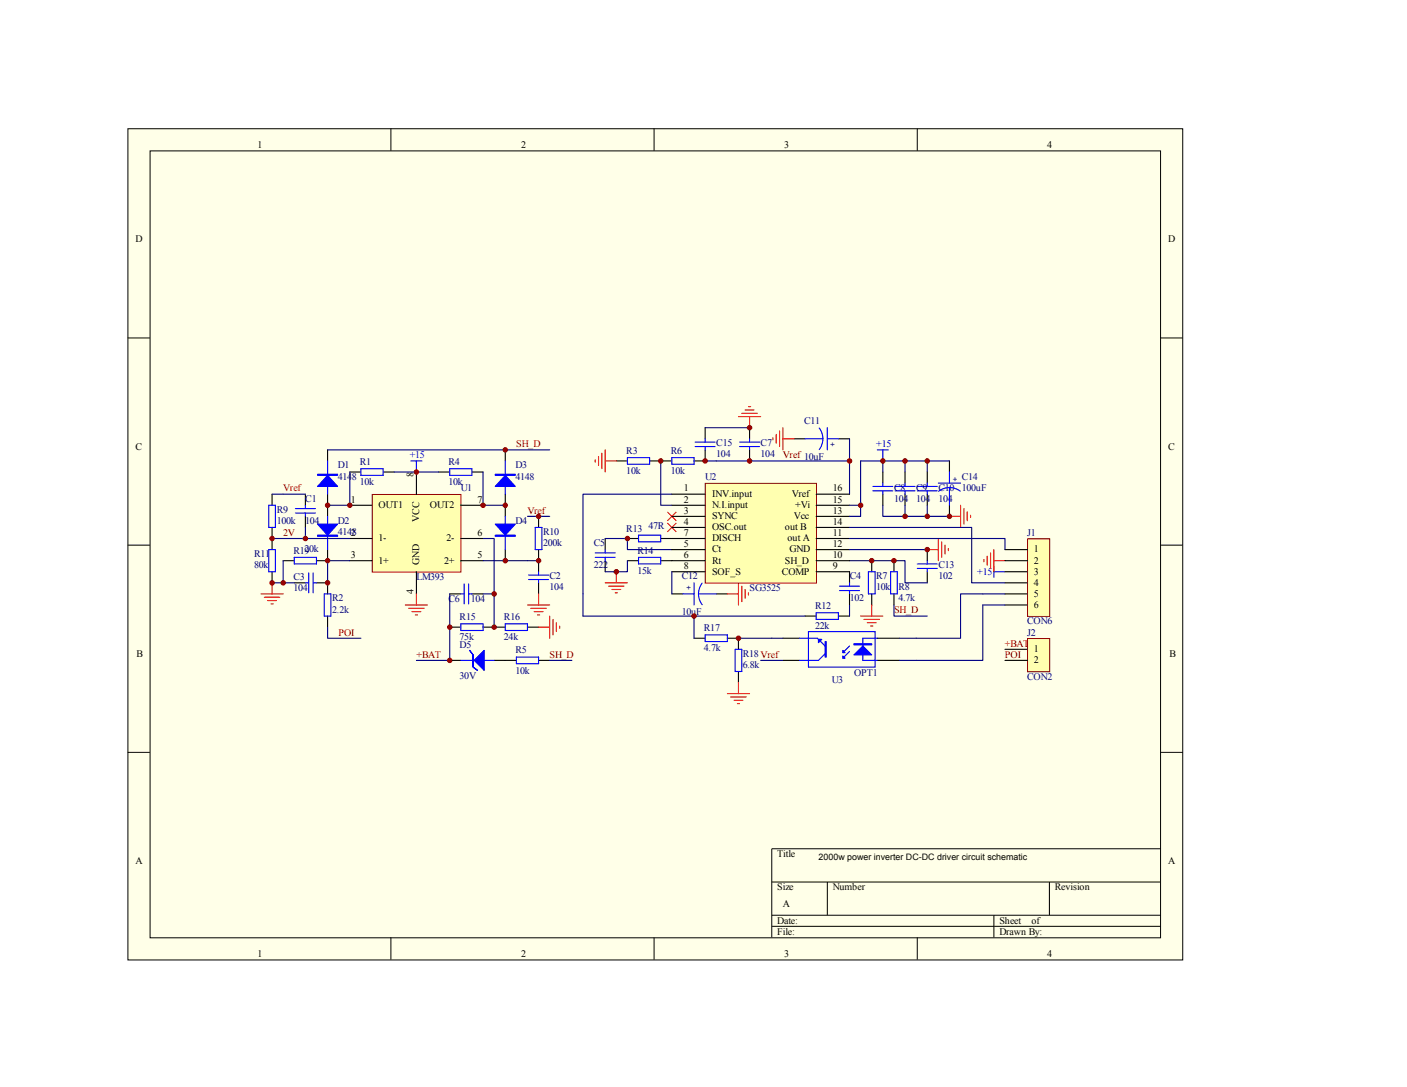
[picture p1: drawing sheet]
<svg xmlns="http://www.w3.org/2000/svg" width="279mm" height="216mm" viewBox="0 0 279 216" stroke-linecap="round" stroke-linejoin="round" font-family="sans-serif">
<path d="M25.4 25.6h209.5v165.1h-209.5z" fill="#ffffe8"/>
<g fill="none" stroke="#000" stroke-width=".2">
<path d="M25.4 25.6h209.5v165.1h-209.5zM29.8 30h200.7v156.3h-200.7zM77.6 25.5v4.4M129.9 25.5v4.4M182.1 25.5v4.4M25.4 67.1h4.4M230.4 67.1h4.5M25.4 108.3h4.4M230.4 108.3h4.5M25.4 149.4h4.4M230.4 149.4h4.5M153.3 175.2h77.1"/>
<path d="M164.3 175.2v6.6M208.4 175.2v6.6M230.4 168.6h-77.1v17.6M77.6 186.2v4.4M129.9 186.2v4.4M153.3 181.8h77.1M153.3 184h77.1M182.1 186.2v4.4M197.4 181.8v4.4"/>
</g>
<g fill="none" stroke="#000" stroke-width=".22">
<path d="M122.4 91.6h2.2M129 91.6h4.4M137.8 91.6h2.2M120.2 107v2.2M120.2 111.4v2.2M124.6 111.4h2.2M124.6 107h2.2M131.2 111.4h2.2M131.2 107h2.2M133.4 118h2.2M142.2 118h2.2M168.7 113.6v2.2"/>
<path d="M168.7 118v2.2M173.1 111.4v2.2M173.1 118v2.2M137.8 126.8h2.2M144.4 126.8h2.2v2.2M146.6 133.4v2.2M159.9 122.4h2.2M166.5 122.4h2.2"/>
</g>
<g fill="none" stroke="#00f" stroke-width=".22">
<path d="M124.6 90.9h4.4v1.3h-4.4zM133.4 90.9h4.4v1.3h-4.4zM118.2 110.7h4M118.2 109.8h4M120.2 109.2v.6M120.2 110.7v.7M126.8 106.3h4.4v1.3h-4.4zM126.8 110.7h4.4v1.3h-4.4zM135.6 118h2.2M137.8 115.8v4.4M138.7 118l.1 .9 .6 1.2M138.7 118h3.5"/>
<path d="M139.4 115.8l-.6 1.3-.1 .9M166.7 117.3h4M166.7 116.4h4M168.7 115.8v.6M168.7 117.3v.7M172.4 113.6h1.4v4.4h-1.4zM140 126.1h4.4v1.3h-4.4zM146 129h1.3v4.4h-1.3zM162.1 121.7h4.4v1.3h-4.4z"/>
</g>
<path d="M131.2 91.6v8.8h2.2M133.4 98.2h-17.6v19.8M140 91.6h28.7v6.6M120.2 107h4.4v2.2h8.8M124.6 111.4v2.2h-4.4M168.7 111.4h8.8" fill="none" stroke="#000080" stroke-width=".22"/>
<g fill="none" stroke="#f00" stroke-width=".22">
<path d="M118.2 91.3v.5M118.9 90.7v1.7M119.5 90v3.1M120.2 89.4v4.4M120.2 91.6h2.2M120.2 115.8h4.4M120.8 116.4h3.1M121.5 117.1h1.8M122.2 117.7h.4M122.4 113.6v2.2M144.4 118h2.2M146.6 115.8v4.4"/>
<path d="M147.3 116.4v3.1M148 117.1v1.7M148.6 117.7v.5M144.4 137.8h4.4M145.1 138.4h3.1M145.8 139.1h1.7M146.4 139.8h.5M146.6 135.6v2.2M170.9 122.4h4.4M171.6 123h3.1M172.2 123.7h1.8M172.9 124.3h.4"/>
<path d="M173.1 120.2v2.2"/>
</g>
<path d="M132.5 101.7l1.8 1.7M132.5 103.9l1.8 1.7M134.3 101.7l-1.8 1.7M134.3 103.9l-1.8 1.7" fill="none" stroke="#f00" stroke-width=".2"/>
<path d="M140.1 96.1h22v19.7h-22z" fill="#ffffb0"/>
<path d="M140 96h22.1v19.8h-22.1z" fill="none" stroke="#800000" stroke-width=".2"/>
<g fill="none" stroke="#000" stroke-width=".22">
<path d="M133.4 98.2h6.6M162.1 98.2h6.6M184.1 93.8v2.2M184.1 98.2v2.2M133.4 100.4h6.6M133.4 102.6h6.6M133.4 104.8h6.6M133.4 109.2h6.6M133.4 111.4h6.6M133.4 107h6.6M133.4 113.6h6.6M162.1 100.4h6.6"/>
<path d="M162.1 102.6h6.6M162.1 104.8h6.6M162.1 109.2h6.6M162.1 111.4h6.6M162.1 107h6.6M162.1 113.6h6.6"/>
</g>
<path d="M168.7 100.4h2.2v2.2h-2.2M168.7 109.2h11" fill="none" stroke="#000080" stroke-width=".22"/>
<path d="M184.1 109.2h2.2M186.3 107v4.4M187 107.6v3.1M187.7 108.3v1.7M188.3 108.9v.5" fill="none" stroke="#f00" stroke-width=".22"/>
<path d="M182.1 96.6h4M182.1 97.5h4M184.1 96v.6M184.1 97.5v.7" fill="none" stroke="#00f" stroke-width=".22"/>
<path d="M74 98.3h17.5v15.3h-17.5z" fill="#ffffb0"/>
<path d="M73.9 98.2h17.6v15.4h-17.6z" fill="none" stroke="#800000" stroke-width=".2"/>
<g fill="none" stroke="#000" stroke-width=".22">
<path d="M54 98.2v2.2M60.6 98.2v2.2M65.1 89.4v2.2M65.1 98.2v4.4M69.5 93.8h2.2M76.1 93.8h2.2M82.7 93.8v4.4M87.1 93.8h2.2M93.7 93.8h2.2M100.3 89.4v2.2M100.3 98.2v4.4M148.8 85v2.2"/>
<path d="M148.8 89.4v2.2M157.7 87.2h2.2M166.5 87.2h2.2M175.3 93.8v2.2M175.3 98.2v2.2M179.7 93.8v2.2M179.7 98.2v2.2M188.5 91.6v2.2M54 104.8v4.4M54 113.6v2.2M58.4 115.8h2.2M60.6 102.6v2.2"/>
<path d="M62.8 115.8h2.3v2.2M65.1 109.2v2.2M69.5 100.4h4.4M69.5 107h4.4M69.5 111.4h4.4M82.7 113.6v4.4M89.3 118h2.2M91.5 100.4h4.4M91.5 107h4.4M91.5 111.4h4.4M93.7 118h2.2M100.3 109.2v2.2"/>
<path d="M106.9 102.6v2.2M106.9 109.2v4.4M106.9 115.8v2.2M177.5 111.4v2.2M177.5 118v2.2M184.1 109.2v2.2M184.1 113.6v2.2M188.5 100.4v2.2M65.1 122.4v2.2M89.3 124.6h2.2M89.3 131.2h2.2M95.9 124.6h4.4"/>
<path d="M98.1 131.2h4.4M104.7 124.6h2.2M106.9 131.2h2.3"/>
</g>
<g fill="none" stroke="#00f" stroke-width=".22">
<path d="M65.1 91.6v6.6M71.7 93.1h4.4v1.3h-4.4zM81.6 91.6h2.2M82.7 91.6v2.2M89.3 93.1h4.4v1.3h-4.4zM100.3 91.6v6.6M146.9 88.7h3.9M146.9 87.8h3.9M148.8 87.2v.6M148.8 88.7v.7M159.9 87.2h3.5M162.7 85a3.5 3.5 0 0 1 0 4.3"/>
<path d="M164.3 85v4.4M164.3 87.2h2.2M173.3 97.5h4M173.3 96.6h4M174.2 89.4h2.2M175.3 89.4v2.2M175.3 96v.6M175.3 97.5v.7M177.7 97.5h4M177.7 96.6h4M179.7 96v.6M179.7 97.5v.7"/>
<path d="M186.3 96h4.4M188.5 96.8l1 .2 1.2 .6M188.5 96.8l-.9 .2-1.2 .6M188.5 93.8v2.2M188.5 96.8v3.6M53.4 109.2h1.3v4.4h-1.3zM53.4 100.4h1.3v4.4h-1.3zM58.7 101.9h3.9M58.7 101h3.9M60.6 115.8h.7M60.6 100.4v.6M60.6 101.9v.7"/>
<path d="M61.3 113.8v3.9M62.2 115.8h.6M62.2 113.8v3.9M64.4 118h1.3v4.4h-1.3zM65.1 102.6v6.6M91.5 118h.7M92.2 116v3.9M93.1 118h.6M93.1 116v3.9M100.3 102.6v6.6M105 114.2h3.9M105 115.1h3.9"/>
<path d="M106.3 104.8h1.3v4.4h-1.3zM106.9 113.6v.6M106.9 115.1v.7M176.9 113.6h1.3v4.4h-1.3zM182.1 112h4M182.1 112.9h4M184.1 111.4v.6M184.1 112.9v.7M197.4 112.5v2.2M197.4 113.6h2.2M91.5 123.9h4.4v1.3h-4.4zM91.5 131.2h6.6"/>
<path d="M100.3 123.9h4.4v1.3h-4.4zM102.5 130.5h4.4v1.3h-4.4z"/>
</g>
<g fill="#00f" stroke="#00f" stroke-width=".22">
<path d="M98.4 104.1h3.9l-2 2.2z"/>
<path d="M63.1 104.1h3.9l-1.9 2.2z"/>
<path d="M65.1 94.4l1.9 2.2h-3.9z"/>
<path d="M94.2 131.2l1.9-2v3.9z"/>
<path d="M100.3 94.4l2 2.2h-3.9z"/>
<path d="M98.4 106.3h3.9v.2h-3.9z" fill-rule="evenodd"/>
<path d="M63.1 106.3h3.9v.2h-3.9z" fill-rule="evenodd"/>
<path d="M63.1 94.2h3.9v.2h-3.9z" fill-rule="evenodd"/>
<path d="M93.3 129.2l.6 .9v2.4l.9 .6-.9-.6v-2.4z" fill-rule="evenodd"/>
<path d="M98.4 94.2h3.9v.2h-3.9z" fill-rule="evenodd"/>
</g>
<g fill="none" stroke="#f00" stroke-width=".22">
<path d="M146.6 82.8h4.5M147.3 82.1h3.1M148 81.4h1.7M148.6 80.8h.5M148.8 82.8v2.2M153.5 86.9v.5M154.1 86.3v1.7M154.8 85.6v3.1M155.5 85v4.4M155.5 87.2h2.2M51.8 118h4.4M52.5 118.6h3.1"/>
<path d="M53.1 119.3h1.8M53.8 119.9h.4M54 115.8v2.2M82.7 118v2.2M188.5 102.6h2.2M190.7 100.4v4.4M191.4 101v3.1M192.1 101.7v1.7M192.7 102.3v.5M195.4 111.1v.5M196 110.5v1.7M196.7 109.8v3.1"/>
<path d="M197.4 109.2v4.4M197.4 111.4h2.2M80.5 120.2h4.4M81.1 120.8h3.1M81.8 121.5h1.8M82.5 122.1h.4M106.9 124.6h2.3M109.2 122.4v4.4M109.8 123v3.1M110.5 123.7v1.7M111.1 124.3v.5"/>
</g>
<g fill="none" stroke="#000080" stroke-width=".22">
<path d="M56.2 98.2h4.4M65.1 89.4h44.1M69.5 93.8v6.6h-4.4M78.3 93.8h8.8M95.9 93.8v6.6h4.4M168.7 87.2v4.4M175.3 91.6v2.2M179.7 91.6v2.2M184.1 91.6v2.2M188.5 91.6h-17.6v8.8M56.2 107h13.3M69.5 111.4h-4.4v4.4"/>
<path d="M95.9 107h2.2v17.6M95.9 111.4h11M104.7 102.6h4.5M115.8 118v4.4h44.1M133.4 113.6v4.4M168.7 107h22M168.7 104.8h22M175.3 100.4v2.2h13.2M179.7 100.4v2.2M184.1 100.4v2.2M195.2 118h-4.5v8.8h-8.8M65.1 124.6v2.2h6.6"/>
<path d="M89.3 124.6v6.6h-6.6M109.2 131.2h4.4M137.8 122.4v4.4M146.6 126.8h6.7M151.1 131.2h2.2M168.7 120.2v2.2M177.5 120.2v2.2h6.6M195.2 120.2v11h-13.3"/>
</g>
<g fill="#800000" stroke="#800000" stroke-width=".2">
<circle cx="122.4" cy="113.6" r=".44"/>
<circle cx="137.8" cy="122.4" r=".44"/>
<circle cx="168.7" cy="91.6" r=".44"/>
<circle cx="170.9" cy="100.4" r=".44"/>
<circle cx="124.6" cy="107" r=".44"/>
<circle cx="173.1" cy="111.4" r=".44"/>
<circle cx="131.2" cy="91.6" r=".44"/>
<circle cx="69.5" cy="100.4" r=".44"/>
<circle cx="95.9" cy="100.4" r=".44"/>
<circle cx="82.7" cy="93.8" r=".44"/>
<circle cx="98.1" cy="124.6" r=".44"/>
<circle cx="100.3" cy="111.4" r=".44"/>
<circle cx="107" cy="102.6" r=".44"/>
<circle cx="106.9" cy="111.4" r=".44"/>
<circle cx="100.3" cy="100.4" r=".44"/>
<circle cx="100.3" cy="89.4" r=".44"/>
<circle cx="65.1" cy="100.4" r=".44"/>
<circle cx="89.3" cy="131.2" r=".44"/>
<circle cx="188.5" cy="102.6" r=".44"/>
<circle cx="179.7" cy="102.6" r=".44"/>
<circle cx="184.1" cy="102.6" r=".44"/>
<circle cx="175.3" cy="91.6" r=".44"/>
<circle cx="179.7" cy="91.6" r=".44"/>
<circle cx="184.1" cy="91.6" r=".44"/>
</g>
<path d="M204.1 107.1h4.3v15.3h-4.3z" fill="#ffffb0"/>
<path d="M204 107h4.4v15.4h-4.4z" fill="none" stroke="#800000" stroke-width=".2"/>
<path d="M199.6 109.2h4.4M199.6 111.4h4.4M199.6 113.6h4.4M199.6 115.8h4.4M199.6 118h4.4M199.6 120.2h4.4" fill="none" stroke="#000" stroke-width=".22"/>
<path d="M204.1 126.9h4.3v6.5h-4.3z" fill="#ffffb0"/>
<path d="M204 126.8h4.4v6.6h-4.4z" fill="none" stroke="#800000" stroke-width=".2"/>
<path d="M140 85v2.2M140 89.4v2.2M56.2 111.4h2.2M62.8 111.4h2.3M155.5 131.2h3.3M155.5 126.8h3.3M174.2 131.2h4.4M174.2 126.8h4.4M199.6 129h4.4M199.6 131.2h4.4" fill="none" stroke="#000" stroke-width=".22"/>
<g fill="none" stroke="#000080" stroke-width=".22">
<path d="M54 98.2h2.2M140 85h8.8M54 107h2.2M54 115.8h2.2M56.2 111.4v4.4h2.2M60.6 104.8v2.2M89.3 118v6.6M95.9 118h2.2M177.5 111.4h2.2v4.4h4.4M179.7 109.2h4.4M190.7 104.8h2.3v11h6.6M190.7 107h8.9v2.2"/>
<path d="M195.2 118h4.4M153.3 126.8h2.2M153.3 131.2h2.2M178.6 126.8h3.3M178.6 131.2h3.3M195.2 120.2h4.4"/>
</g>
<path d="M138 88.7h4M138 87.8h4M140 87.2v.6M140 88.7v.7M58.4 110.7h4.4v1.3h-4.4zM158.8 126.8h3.5l1.5 1.5M160.5 125.4h13.3v7.1h-13.3zM163.8 129.8l-1.3 1.4h-3.7M168.7 128.3l-1.3 1.3M168.7 129.4l-1.3 1.3M174.2 126.8h-2.9v4.4h2.9" fill="none" stroke="#00f" stroke-width=".22"/>
<g fill="#800000" stroke="#800000" stroke-width=".2">
<circle cx="148.8" cy="91.6" r=".44"/>
<circle cx="148.8" cy="85" r=".44"/>
<circle cx="140" cy="91.6" r=".44"/>
<circle cx="146.6" cy="126.8" r=".44"/>
<circle cx="54" cy="107" r=".44"/>
<circle cx="56.2" cy="115.8" r=".44"/>
<circle cx="54" cy="115.8" r=".44"/>
<circle cx="65.1" cy="115.8" r=".44"/>
<circle cx="65.1" cy="111.4" r=".44"/>
<circle cx="184.1" cy="109.2" r=".44"/>
<circle cx="177.5" cy="111.4" r=".44"/>
<circle cx="60.6" cy="107" r=".44"/>
<circle cx="89.3" cy="124.6" r=".44"/>
<circle cx="98.1" cy="118" r=".44"/>
</g>
<g fill="#00f" stroke="#00f" stroke-width=".22">
<path d="M169.6 130.1l1.7-1.8 1.8 1.8z"/>
<path d="M167.4 130.3l.4 .4h-.4z"/>
<path d="M167.4 129.2l.4 .4h-.4z"/>
<path d="M162.5 127h.7l-.7 .6z"/>
<path d="M169.6 127.9h3.5v.2h-3.5z" fill-rule="evenodd"/>
<path d="M163.8 127.4h.3v3.1h-.3z" fill-rule="evenodd"/>
</g>
<path d="M106.9 118v2.2M104.7 120.2h4.5M105.4 120.8h3.1M106.1 121.5h1.7M106.7 122.1h.5" fill="none" stroke="#f00" stroke-width=".22"/>
<g font-size="2">
<text x="51.1" y="29.5">1</text>
<text x="103.5" y="29.5">2</text>
<text x="155.7" y="29.5">3</text>
<text x="207.9" y="29.5">4</text>
<text x="26.9" y="48.1">D</text>
<text x="232" y="48.1">D</text>
<text x="26.9" y="89.3">C</text>
<text x="232" y="89.3">C</text>
<text x="82.1" y="94.8" transform="rotate(-90 82.1 94.8)">8</text>
<text x="69.7" y="99.8">1</text>
<text x="75.2" y="100.9">OUT1</text>
<text x="85.3" y="100.9">OUT2</text>
<text x="94.8" y="99.8">7</text>
<text x="135.8" y="97.6">1</text>
<text x="135.8" y="99.8">2</text>
<text x="141.4" y="98.7">INV.input</text>
<text x="141.4" y="100.9">N.I.input</text>
<text x="157.2" y="98.7">Vref</text>
<text x="157.9" y="100.9">+Vi</text>
<text x="165.4" y="99.8">15</text>
<text x="165.4" y="97.6">16</text>
<text x="69.7" y="106.4">2</text>
<text x="75.2" y="107.5">1-</text>
<text x="83.2" y="103.6" transform="rotate(-90 83.2 103.6)">VCC</text>
<text x="88.6" y="107.5">2-</text>
<text x="94.8" y="106.4">6</text>
<text x="135.8" y="102">3</text>
<text x="135.8" y="104.2">4</text>
<text x="135.8" y="106.4">7</text>
<text x="141.4" y="103.1">SYNC</text>
<text x="141.4" y="105.3">OSC.out</text>
<text x="141.4" y="107.5">DISCH</text>
<text x="155.9" y="105.3">out B</text>
<text x="156.4" y="107.5">out A</text>
<text x="157.6" y="103.1">Vcc</text>
<text x="165.4" y="106.4">11</text>
<text x="165.4" y="102">13</text>
<text x="165.4" y="104.2">14</text>
<text x="69.7" y="110.8">3</text>
<text x="75.2" y="111.9">1+</text>
<text x="83.2" y="112.3" transform="rotate(-90 83.2 112.3)">GND</text>
<text x="88.2" y="111.9">2+</text>
<text x="94.8" y="110.8">5</text>
<text x="135.8" y="108.6">5</text>
<text x="135.8" y="110.8">6</text>
<text x="135.8" y="113">8</text>
<text x="141.4" y="109.7">Ct</text>
<text x="141.4" y="111.9">Rt</text>
<text x="155.9" y="111.9">SH_D</text>
<text x="156.8" y="109.7">GND</text>
<text x="165.4" y="108.6">12</text>
<text x="165.4" y="113">9</text>
<text x="165.4" y="110.8">10</text>
<text x="205.3" y="109.7">1</text>
<text x="205.3" y="111.9">2</text>
<text x="82.1" y="117.9" transform="rotate(-90 82.1 117.9)">4</text>
<text x="141.4" y="114.1">SOF_S</text>
<text x="155.3" y="114.1">COMP</text>
<text x="205.3" y="114.1">3</text>
<text x="205.3" y="116.3">4</text>
<text x="205.3" y="118.5">5</text>
<text x="205.3" y="120.7">6</text>
<text x="27.1" y="130.5">B</text>
<text x="205.3" y="129.5">1</text>
<text x="205.3" y="131.7">2</text>
<text x="232.2" y="130.5">B</text>
<text x="26.9" y="171.6">A</text>
<text x="154.3" y="170.3">Title</text>
<text x="232" y="171.6">A</text>
<text x="154.3" y="176.9">Size</text>
<text x="165.4" y="176.9">Number</text>
<text x="209.5" y="176.9">Revision</text>
<text x="154.3" y="183.5">Date:</text>
<text x="154.3" y="185.7">File:</text>
<text x="155.4" y="180.2">A</text>
<text x="198.5" y="183.5">Sheet</text>
<text x="198.5" y="185.7">Drawn By:</text>
<text x="204.8" y="183.5">of</text>
<text x="51.1" y="190.1">1</text>
<text x="103.5" y="190.1">2</text>
<text x="155.7" y="190.1">3</text>
<text x="207.9" y="190.1">4</text>
</g>
<g font-size="2" fill="#800000">
<text x="102.5" y="88.8">SH_D</text>
<text x="155.4" y="91">Vref 10uF</text>
<text x="56.2" y="97.6">Vref</text>
<text x="56.2" y="106.4">2V</text>
<text x="104.7" y="102">Vref</text>
<text x="177.5" y="121.8">SH_D</text>
<text x="67.2" y="126.2">POI</text>
<text x="82.7" y="130.6">+BAT</text>
<text x="109.1" y="130.6">SH_D</text>
<text x="199.6" y="130.6">POI</text>
<text x="199.6" y="128.4">+BAT</text>
</g>
<g font-size="2" fill="#000080">
<text x="142.2" y="88.6">C15</text>
<text x="151" y="88.6">C7</text>
<text x="159.7" y="84.2">C11</text>
<text x="67.1" y="93">D1</text>
<text x="67.1" y="95.2">4148</text>
<text x="71.5" y="92.4">R1</text>
<text x="89.1" y="92.4">R4</text>
<text x="102.4" y="93">D3</text>
<text x="102.4" y="95.2">4148</text>
<text x="124.4" y="90.2">R3</text>
<text x="124.4" y="94.1">10k</text>
<text x="133.2" y="90.2">R6</text>
<text x="133.2" y="94.1">10k</text>
<text x="140" y="95.4">U2</text>
<text x="142.2" y="90.8">104</text>
<text x="151" y="90.8">104</text>
<text x="191" y="95.2">C14</text>
<text x="54.9" y="101.9">R9</text>
<text x="60.6" y="99.7">C1</text>
<text x="71.5" y="96.4">10k</text>
<text x="89.1" y="96.4">10k</text>
<text x="91.5" y="97.6">U1</text>
<text x="177.5" y="97.5">C8</text>
<text x="177.5" y="99.7">104</text>
<text x="181.9" y="97.5">C9</text>
<text x="181.9" y="99.7">104</text>
<text x="186.4" y="97.5">C10</text>
<text x="186.4" y="99.7">104</text>
<text x="191" y="97.5">100uF</text>
<text x="54.9" y="104.1">100k</text>
<text x="60.6" y="104.1">104</text>
<text x="67.1" y="104.1">D2</text>
<text x="67.1" y="106.3">4148</text>
<text x="102.4" y="104.1">D4</text>
<text x="107.9" y="106.3">R10</text>
<text x="124.4" y="105.6">R13</text>
<text x="128.8" y="105.2">47R</text>
<text x="204" y="106.4">J1</text>
<text x="50.5" y="110.7">R11</text>
<text x="50.5" y="112.9">80k</text>
<text x="58.3" y="110">R19</text>
<text x="60.5" y="109.6">20k</text>
<text x="107.9" y="108.5">200k</text>
<text x="117.9" y="108.5">C5</text>
<text x="117.9" y="112.9">222</text>
<text x="126.6" y="110">R14</text>
<text x="126.6" y="114">15k</text>
<text x="186.4" y="112.9">C13</text>
<text x="58.3" y="115.2">C3</text>
<text x="58.3" y="117.4">104</text>
<text x="66" y="119.5">R2</text>
<text x="82.7" y="115.2">LM393</text>
<text x="89.1" y="119.6">C6</text>
<text x="93.5" y="119.6">104</text>
<text x="109.1" y="115.1">C2</text>
<text x="109.1" y="117.3">104</text>
<text x="135.4" y="115.1">C12</text>
<text x="148.8" y="117.4">SG3525</text>
<text x="168.7" y="115.1">C4</text>
<text x="168.7" y="119.5">102</text>
<text x="174" y="115.1">R7</text>
<text x="174" y="117.3">10k</text>
<text x="178.4" y="117.3">R8</text>
<text x="178.4" y="119.5">4.7k</text>
<text x="186.4" y="115.1">102</text>
<text x="66" y="121.7">2.2k</text>
<text x="91.3" y="123.2">R15</text>
<text x="100.1" y="123.2">R16</text>
<text x="135.4" y="122.1">10uF</text>
<text x="139.8" y="125.4">R17</text>
<text x="161.9" y="121">R12</text>
<text x="161.9" y="125">22k</text>
<text x="204" y="124">CON6</text>
<text x="91.3" y="127.2">75k</text>
<text x="91.3" y="128.7">D5</text>
<text x="100.1" y="127.2">24k</text>
<text x="102.4" y="129.8">R5</text>
<text x="139.8" y="129.4">4.7k</text>
<text x="147.5" y="130.5">R18 Vref</text>
<text x="204" y="126.2">J2</text>
<text x="91.3" y="134.9">30V</text>
<text x="102.4" y="133.8">10k</text>
<text x="147.5" y="132.7">6.8k</text>
<text x="165.2" y="135.7">U3</text>
<text x="169.6" y="134.4">OPT1</text>
<text x="204" y="135">CON2</text>
</g>
<g font-size="2" fill="#00f">
<text x="174" y="88.8">+15</text>
<text x="81.4" y="91">+15</text>
<text x="194.1" y="114.1">+15</text>
</g>
<text font-size="1.8" x="162.6" y="170.8">2000w power inverter DC-DC driver circuit schematic</text>
<g font-size="1.6" fill="#000080">
<text x="164.8" y="87.8" transform="rotate(90 164.8 87.8)">+</text>
<text x="189.2" y="95.7">+</text>
<text x="137.3" y="117.3" transform="rotate(-90 137.3 117.3)">+</text>
</g>
</svg>
